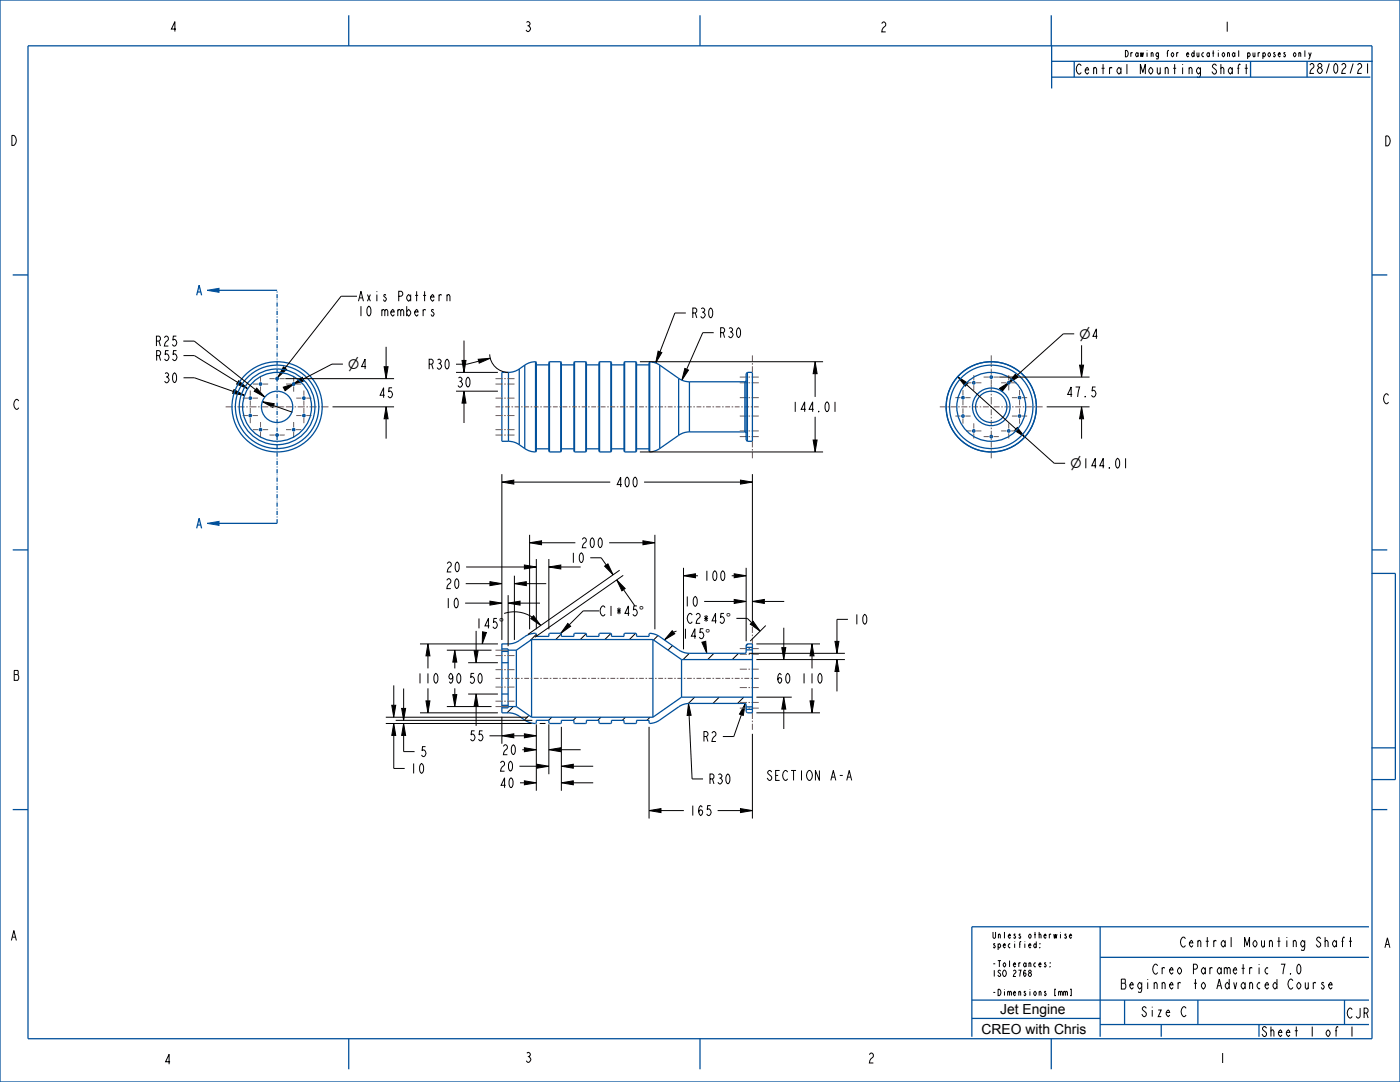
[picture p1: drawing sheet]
<svg xmlns="http://www.w3.org/2000/svg" width="559mm" height="432mm" viewBox="0 0 559 432" stroke-linecap="round" stroke-linejoin="round" font-family="sans-serif">
<path d="M82.7 208.9l4.7-.8v1.6z" fill="#00509b"/>
<path d="M82.7 208.9l4.7-.8v1.6z" fill="none" stroke="#00509b" stroke-width=".4"/>
<path d="M78.5 210.8l1-3.9 1 3.9M78.9 209.5h1.2" fill="none" stroke="#00509b" stroke-width=".51"/>
<path d="M82.7 115.9l4.7-.8v1.6z" fill="#00509b"/>
<path d="M82.7 115.9l4.7-.8v1.6z" fill="none" stroke="#00509b" stroke-width=".4"/>
<g fill="none" stroke="#00509b" stroke-width=".51">
<path d="M0 0h558.8v431.8h-558.8zM11.2 18.3h536.4v396.2h-536.4zM139.2 6.1v12.2M279.4 6.1v12.2M419.6 6.1v12.2M419.8 18.2v17.1M419.8 30.8h127.2M419.8 24.5h128.1M428.8 24.5v6.3M499.1 24.5v6.3M5.1 109.7h6.1M78.5 117.8l1-3.9 1 3.9"/>
<path d="M78.9 116.5h1.2M87.4 115.9h23.2M547.6 109.7h6.1M100.1 158.4l-.3 1M104.4 153l-.8 .6M110.1 151.1h1M116.8 153l.8 .6M121.1 158.4l.3 1M203 148.6h-2.7v27.5h2.7M203 148.6v27.5M207.3 147.3l-2.4 1.1-1.9 .2M207.3 147.3v30.2"/>
<path d="M209.5 145.7v33.3M209.5 145.7l-2.2 1.6M213.8 144.4l-2 .2-2.3 1.1M213.8 144.4v36M213.8 144.4h.1M213.8 144.4l.3 .2v35.5l-.3 .3M214.1 145.6h5M219.3 144.4l-.2 .2v35.5l.2 .3M219.3 144.4v36M219.3 144.4h4.5M223.8 144.4v36M223.8 144.4l.3 .2v35.5l-.3 .3"/>
<path d="M224.1 145.6h5M229.3 144.4l-.2 .2v35.5l.2 .3M229.3 144.4v36M229.3 144.4h4.5M233.8 144.4v36M233.8 144.4l.3 .2v35.5l-.3 .3M234.1 145.6h5M239.3 144.4l-.2 .2v35.5l.2 .3M239.3 144.4v36M239.3 144.4h4.5M243.8 144.4v36M243.8 144.4l.3 .2v35.5l-.3 .3"/>
<path d="M244.1 145.6h5M249.3 144.4l-.2 .2v35.5l.2 .3M249.3 144.4v36M249.3 144.4h4.5M253.8 144.4v36M253.8 144.4l.3 .2v35.5l-.3 .3M254.1 145.6h5M259.3 144.4l2.4 .5 1.6 .8M259.3 144.4l-.2 .2v35.5l.2 .3M259.3 144.4v36M263.3 145.7v33.3M263.3 145.7l7.6 5.3"/>
<path d="M270.9 151l1.7 .9 2.6 .5M270.9 151v22.7M275.2 152.4h22.1M275.2 152.4v20M297.3 152.4v20M297.8 151.9l-.5 .5M298.3 148.6h2v27.5h-2M298.3 148.6l-.5 .5v26.5l.5 .5M298.3 148.6v27.5M99.8 165.4l.3 .9M103.6 171.2l.8 .5M110.1 173.6h1"/>
<path d="M117.6 171.2l-.8 .5M121.4 165.4l-.3 .9M203 176.1l2.5 .5 1.8 .9M207.3 177.5l2.2 1.5M209.5 179l2.3 1.1 2 .3M214.1 179.1h5M224.1 179.1h5M234.1 179.1h5M244.1 179.1h5M254.1 179.1h5M263.3 179l-2.2 1.1-1.8 .3M270.9 173.7l-7.6 5.3"/>
<path d="M275.2 172.4l-2 .2-2.3 1.1M275.2 172.4h22.1M297.3 172.4l.5 .5M213.8 180.4h.1M219.3 180.4h4.5M229.3 180.4h4.5M239.3 180.4h4.5M249.3 180.4h4.5M5.1 219.5h6.1M87.4 208.9h23.2M547.6 219.5h6.1M547.5 228.8h9.4v82.3h-9.4"/>
<path d="M200.3 257l3.3-.1 1.9-.4 4-2.4a7.5 7.5 0 0 1 4.3-1.4l.3 1.3h5l.2-1.3h4.5l.3 1.3h5l.2-1.3h4.5l.3 1.3h5l.2-1.3h4.5l.3 1.3h5l.2-1.3h4.5l.3 1.3h5v-1l.8-.2 2.9 .9 8.6 6 3.1 1h22.8l.5-.5v-2.7l.5-.5h2v27.5h-2l-.5-.5v-2.8l-.5-.5-22.8 .1-3.1 .9-8.6 6-2.9 1-.8-.2v-1h-5l-.3 1.2h-4.5l-.2-1.2h-5l-.3 1.2h-4.5l-.2-1.2h-5l-.3 1.2h-4.5l-.2-1.2h-5l-.3 1.2h-4.5l-.2-1.2h-5v1a5.2 5.2 0 0 1-4.6-1.1l-4-2.5-1.9-.4h-3.3zM200.3 259h2.5v23.5h-2.5M200.3 260h2.5M202.8 259.5h3.3M206.1 259.5v22.5M212.2 255.2v31M212.2 255.2l-6.1 4.3M212.2 255.2h48.4M260.6 255.2v31M260.6 255.2l11.4 8M297.8 259.3h2.5M297.8 258.3h2.5"/>
<path d="M200.3 277h2.5M200.3 264.5h2.5M272 278.2h28.3M272 263.2h28.3M272 263.2v15M272 278.2l-11.4 8M200.3 281.5h2.5M202.8 282h3.3M206.1 282l6.1 4.2M212.2 286.2h48.4M297.8 283.1h2.5M297.8 282.1h2.5"/>
<path d="M547.5 298.4h9.4M5.1 323.1h6.1M547.6 323.1h6.1M439.1 369.9v43.8M546.4 369.9h-158.5v43.8M387.9 399.1h158.5M439.1 382h107.3M448.9 399.1v9.8M478.1 399.1v9.8M536.7 399.1v9.8M139.2 414.5v12.2M279.4 414.5v12.2"/>
<path d="M387.9 406.4h51.2M419.6 414.5v12.2M439.1 408.9h107.3M463.5 408.9v4.8"/>
<circle cx="99.9" cy="158.9" r=".5"/>
<circle cx="104" cy="153.3" r=".5"/>
<circle cx="110.6" cy="151.1" r=".5"/>
<circle cx="117.2" cy="153.3" r=".5"/>
<circle cx="121.3" cy="158.9" r=".5"/>
<circle cx="384.4" cy="158.7" r=".5"/>
<circle cx="388.7" cy="152.8" r=".5"/>
<circle cx="395.7" cy="150.5" r=".5"/>
<circle cx="402.6" cy="152.8" r=".5"/>
<circle cx="406.9" cy="158.7" r=".5"/>
<circle cx="99.9" cy="165.8" r=".5"/>
<circle cx="104" cy="171.5" r=".5"/>
<circle cx="110.6" cy="162.4" r="18"/>
<circle cx="110.6" cy="162.4" r="16.6"/>
<circle cx="110.6" cy="162.4" r="13.8"/>
<circle cx="110.6" cy="162.4" r="15.1"/>
<circle cx="110.6" cy="162.4" r="6.3"/>
<circle cx="110.6" cy="173.6" r=".5"/>
<circle cx="117.2" cy="171.5" r=".5"/>
<circle cx="121.3" cy="165.8" r=".5"/>
<circle cx="384.4" cy="166" r=".5"/>
<circle cx="388.7" cy="172" r=".5"/>
<circle cx="395.7" cy="162.4" r="18"/>
<circle cx="395.7" cy="162.4" r="16.6"/>
<circle cx="395.7" cy="162.4" r="13.8"/>
<circle cx="395.7" cy="162.4" r="7.5"/>
<circle cx="395.7" cy="162.4" r="6.3"/>
<circle cx="395.7" cy="174.2" r=".5"/>
<circle cx="402.6" cy="172" r=".5"/>
<circle cx="406.9" cy="166" r=".5"/>
</g>
<path d="M110.6 208.9v-93" fill="none" stroke="#00509b" stroke-width=".51" stroke-dasharray="1.7 .5 .2 .3 .2 .5" stroke-linecap="butt"/>
<g fill="none" stroke="#000" stroke-width=".4">
<path d="M523.4 21l-.5 1.5M142.5 118.2h-6.4l-22.3 28.7M73.2 136.1h4.3l24.5 19.4M154.1 138.4v7.9M185.2 135.9v7.9M273.7 124.9h-4.3l-6 15.5M284.9 132.8h-4.4l-6.4 14.6M428.8 133.2h-4.4l-18.6 16.7M431.7 137.8v7.9M438 134.2h-1.8l1.4-3v4M73.2 141.9h4.4l17.3 10.7M73.3 150.8h4.3l15.5 5.4"/>
<path d="M93.4 155.5l4.2 2.3-4.7-.8zM95.3 151.9l3.6 3.2-4.5-1.8zM102.5 154.9l3.2 3.6-4.2-2.4zM113.1 154.5l4.6-1.5-3.9 2.9zM113.1 146.4l1.3 1-3.6 3.3zM113.9 151.1h43.4M116.8 153.5l3.8-2.9 .8 1.4zM136.9 145.3h-4.4l-11.5 6M146.1 146.3h-1.8l1.4-3v4M153.3 146.3h1.6l-.8 4.8zM182 156.1h16.7M182 148.6h16.7"/>
<path d="M184.4 143.8h1.6l-.8 4.8zM185.2 156.1l.8 4.8h-1.6zM190.9 143.4l4.8-.4-4.4 1.9zM191.1 144.1l-4.7 1.2h-4.4M195.5 141.4a7.5 7.5 0 0 0 7.5 7.2M255.4 144.4h73.1M262.7 140.1l1.5 .6-2.5 4.2zM273.4 147l1.4 .7-2.6 4zM325.4 144.4l.7 4.7h-1.5zM325.4 149.1v9.3M382.2 150.3l4.1 2.6-1 1.2zM385.8 153.5l19.7 17.7"/>
<path d="M398.8 150.5h36.1M398.9 155l4.1-2.6-3 3.8zM405.3 149.3l1 1.2-4 2.6zM430.9 145.7h1.6l-.8 4.8zM104.7 160.3l4.8 .8-.6 1.5zM109.2 161.9l7.5 2.6M132.7 162.4h24.6M154.1 162.4l.8 4.7h-1.6zM154.1 167.1v8M185.2 160.9v7.9M324.6 175.6h1.5l-.7 4.8zM325.4 166.3v9.3"/>
<path d="M406 170.6l3.1 3.8-4.1-2.6zM409.1 174.4l11.7 10.5h4.3M417.8 162.4h17.1M431.7 162.4l.8 4.7h-1.6zM431.7 167.1v8M200.3 192.4l4.8-.8v1.6zM200.3 189.2v66.2M205.1 192.4h38.5M255.4 180.4h73.1M257.1 192.4h38.5M295.6 191.6l4.7 .8-4.7 .8zM300.3 189.2v59.4"/>
<path d="M211.4 216.6l4.8-.8v1.6zM211.4 213.4v37.7M216.2 216.6h13.4M243.1 216.6h13.5M256.6 215.8l4.8 .8-4.8 .8zM261.4 213.4v37.7M185.9 232.9h9.7M186.1 226.3h23.2M195.6 232.1l4.7 .8-4.7 .8zM195.6 239.9l4.7 .8-4.7 .8zM202.8 237.5v20.4M205.3 232.9l4.8-.8v1.6z"/>
<path d="M205.3 229.8v25.6M209.3 225.5l4.8 .8-4.8 .8zM210.1 232.9h7.9M214.1 223.1v28M219.1 226.3l4.7-.8v1.6zM219.1 223.1v28M223.8 226.3h8M235.6 222.6h4.4l2 2.9M241.3 225.9l1.3-.9 2.1 4.4zM246.2 231.4l3.3 3.5-1.3 .9zM247.3 227.6l-36.5 25.6M248.8 229.6l-35.3 24.7"/>
<path d="M248.9 235.3l4.5 6.5M272.8 229.8l4.8-.8v1.6zM272.8 226.6v32.5M277.6 229.8h1M292.1 229.8h1M293.1 239.2l4.7 .8-4.7 .8zM293.1 229l4.7 .8-4.7 .8zM297.8 226.6v29.3M167.6 257h31.1M170.8 257l.8 4.7h-1.6zM178.4 259.5h17.8M181.5 259.5l.8 4.7h-1.6z"/>
<path d="M185.7 240.7h9.9M189.2 259.7h1.6l-.8 4.8zM190 251.8v7.9M192.6 252.1l1.6 .3-1.7 4.6zM200.4 257l-.1 .1M201.2 244.8a12.8 12.8 0 0 1 11.2 1.5M202.8 240.7l4.8-.8v1.6zM207.6 240.7h7.9M213 245.7l2.8 3.9-3.9-2.7zM214.1 253.2l-2.5 2.4M224.1 253l-2.3 2.2M226.6 248.8l1.2 1.1-4 2.8z"/>
<path d="M234 252.9l-2.4 2.3M239.1 243.8h-6.3l-5.6 5.6M243.9 252.8l-2.5 2.4M253.7 252.7l-2.5 2.5M262.6 253.6l-1.7 1.8M268.3 251.7l1 1.2-4.1 2.5zM268.4 257.6l-1.8 1.8M270 251.9l-1.2 .4M280.1 256.3l1.6-.4 .4 4.8zM281.1 240h12M293.9 246.8h4.4l1.7 1.7M298.5 257l-.7 .7"/>
<path d="M299.5 249.1l1.1-1.1 2.8 3.9zM300.3 240l4.8-.8v1.6zM301.9 257h25.4M305.1 240h7.9M305.6 249.6l-6.2 6.3M312.1 258.5h1.5l-.8 4.7zM312.8 250.5v8M324.1 257l.8 4.7h-1.6zM333.3 256h1.6l-.8 4.7zM338.4 247.2h-4.3v8.8M157.2 273.5v8M161.1 274.8v7.9"/>
<path d="M170 279.7h1.6l-.8 4.8zM170.8 261.7v5.1M170.8 274.7v5M180.7 277.2h1.6l-.8 4.8zM181.5 264.2v2.6M181.5 274.7v2.5M186.9 277h11.8M186.9 264.5h11.8M190 277l.8 4.7h-1.6zM202.8 264.4v.1M275.2 260.7l-2.5 2.5M277.3 278.2l-2.5 2.5"/>
<path d="M285 260.7l-2.5 2.5M287.1 278.2l-2.5 2.5M294.8 260.7l-2.5 2.5M296.9 278.2l-2.5 2.5M298.9 260.7h38.3M301.9 278.2h14.1M301.9 263.2h35.3M312.8 278.2l.8 4.8h-1.5zM323.3 279.7h1.6l-.8 4.8zM324.1 261.7v5.1M324.1 274.7v5M334.1 263.2l.8 4.8h-1.6z"/>
<path d="M334.1 268v7.9M154 288.7h58.2M154 286.2h56.6M156.4 281.5h1.6l-.8 4.7zM157.2 288.7l.8 4.8h-1.6zM157.2 293.5v13.2h4.3M157.9 287.5h54.6M160.3 282.7h1.6l-.8 4.8zM161.1 288.7l.8 4.8h-1.6zM161.1 293.5v6.5h4.4M167.6 284.5h31.1M178.4 282h17.8"/>
<path d="M190 281.7v8M195.4 293.6h4.9M200.3 293.6l4.8-.8v1.6zM200.3 286.1v10.7M204.9 282l-2.5 2.5M205.1 293.6h4.2M208.5 299.2h.8M209.3 298.4l4.8 .8-4.8 .8zM209.3 292.8l4.8 .8-4.8 .8zM211.1 285.5l-1.7 1.8M214.1 289.1v26.5M215.4 288.7h2.3"/>
<path d="M219.1 299.2l4.7-.8v1.6zM219.1 289.1v19.9M220.2 286.2l-1.2 1.3M223.8 299.2h8M224.1 290.1v25.5M230 286.2l-1.2 1.3M239.8 286.2l-1.2 1.3M249.7 286.2l-1.3 1.3M259.1 290.1v36.6M259.5 286.2l-1.3 1.3M274.8 280.7l1 4.8h-1.5zM275.1 285.5l1.1 25.4h4.4"/>
<path d="M295.9 285.2l-3 8.7h-4.4M297.5 280.8l-.8 4.7-1.5-.5zM300.3 292.9v33.8M301.9 284.5h25.4M312.8 283v7.9M207.3 305.8h7M207.5 312.4h1.8M209.3 311.6l4.8 .8-4.8 .8zM214.3 305l4.8 .8-4.8 .8zM224.1 305.8l4.7-.8v1.6zM224.1 312.4l4.7-.8v1.6zM228.8 312.4h8"/>
<path d="M228.8 305.8h8M259.1 323.5l4.7-.8v1.6zM263.8 323.5h9.1M286.4 323.5h9.2M295.6 322.7l4.7 .8-4.7 .8z"/>
</g>
<g fill="#000">
<path d="M93.4 155.5l4.2 2.3-4.7-.8zM95.3 151.9l3.6 3.2-4.5-1.8zM102.5 154.9l3.2 3.6-4.2-2.4zM113.1 146.4l1.3 1-3.6 3.3zM116.8 153.5l3.8-2.9 .8 1.4zM113.1 154.5l4.6-1.5-3.9 2.9zM153.3 146.3h1.6l-.8 4.8zM185.2 156.1l.8 4.8h-1.6zM184.4 143.8h1.6l-.8 4.8zM190.9 143.4l4.8-.4-4.4 1.9zM262.7 140.1l1.5 .6-2.5 4.2zM273.4 147l1.4 .7-2.6 4z"/>
<path d="M325.4 144.4l.7 4.7h-1.5zM382.2 150.3l4.1 2.6-1 1.2zM405.3 149.3l1 1.2-4 2.6zM398.9 155l4.1-2.6-3 3.8zM430.9 145.7h1.6l-.8 4.8zM104.7 160.3l4.8 .8-.6 1.5zM154.1 162.4l.8 4.7h-1.6zM406 170.6l3.1 3.8-4.1-2.6zM431.7 162.4l.8 4.7h-1.6zM200.3 192.4l4.8-.8v1.6zM295.6 191.6l4.7 .8-4.7 .8zM324.6 175.6h1.5l-.7 4.8z"/>
<path d="M211.4 216.6l4.8-.8v1.6zM256.6 215.8l4.8 .8-4.8 .8zM195.6 232.1l4.7 .8-4.7 .8zM205.3 232.9l4.8-.8v1.6zM209.3 225.5l4.8 .8-4.8 .8zM219.1 226.3l4.7-.8v1.6zM241.3 225.9l1.3-.9 2.1 4.4zM246.2 231.4l3.3 3.5-1.3 .9zM272.8 229.8l4.8-.8v1.6zM293.1 229l4.7 .8-4.7 .8zM170.8 257l.8 4.7h-1.6zM181.5 259.5l.8 4.7h-1.6z"/>
<path d="M192.6 252.1l1.6 .3-1.7 4.6zM195.6 239.9l4.7 .8-4.7 .8zM202.8 240.7l4.8-.8v1.6zM213 245.7l2.8 3.9-3.9-2.7zM226.6 248.8l1.2 1.1-4 2.8zM268.3 251.7l1 1.2-4.1 2.5zM293.1 239.2l4.7 .8-4.7 .8zM300.3 240l4.8-.8v1.6zM299.5 249.1l1.1-1.1 2.8 3.9zM324.1 257l.8 4.7h-1.6zM190 277l.8 4.7h-1.6zM189.2 259.7h1.6l-.8 4.8z"/>
<path d="M280.1 256.3l1.6-.4 .4 4.8zM312.8 278.2l.8 4.8h-1.5zM312.1 258.5h1.5l-.8 4.7zM334.1 263.2l.8 4.8h-1.6zM333.3 256h1.6l-.8 4.7zM157.2 288.7l.8 4.8h-1.6zM156.4 281.5h1.6l-.8 4.7zM161.1 288.7l.8 4.8h-1.6zM160.3 282.7h1.6l-.8 4.8zM170 279.7h1.6l-.8 4.8zM180.7 277.2h1.6l-.8 4.8zM200.3 293.6l4.8-.8v1.6z"/>
<path d="M209.3 298.4l4.8 .8-4.8 .8zM209.3 292.8l4.8 .8-4.8 .8zM219.1 299.2l4.7-.8v1.6zM274.8 280.7l1 4.8h-1.5zM297.5 280.8l-.8 4.7-1.5-.5zM323.3 279.7h1.6l-.8 4.8zM209.3 311.6l4.8 .8-4.8 .8zM214.3 305l4.8 .8-4.8 .8zM224.1 305.8l4.7-.8v1.6zM224.1 312.4l4.7-.8v1.6zM259.1 323.5l4.7-.8v1.6zM295.6 322.7l4.7 .8-4.7 .8z"/>
</g>
<g fill="none" stroke="#785055" stroke-width=".4">
<path d="M96.9 158.9h2.1M99.6 158.9h.6M99.9 155.8v2.1M99.9 158.6v.6M99.9 159.8v2.1M100.8 158.9h2.1M100.9 153.3h2.1M103.7 153.3h.6M104 150.2v2.1M104 152.9v.7M104 154.2v2.1M104.9 153.3h2.1"/>
<path d="M107.6 151.1h2M110.3 151.1h.6M111.5 151.1h2.1M114.2 153.3h2.1M116.9 153.3h.6M117.2 150.2v2.1M117.2 152.9v.7M117.2 154.2v2.1M118.2 153.3h2.1M118.3 158.9h2M121 158.9h.6M121.3 155.8v2.1"/>
<path d="M121.3 158.6v.6M121.3 159.8v2.1M122.2 158.9h2.1M197.8 158.9h2.8M197.8 153.3h2.8M197.8 151.1h2.8M201.3 158.9h.6M201.3 153.3h.6M201.3 151.1h.6M202.5 158.9h2.9M202.5 153.3h2.9M202.5 151.1h2.9"/>
<path d="M295.3 158.7h2.8M295.3 152.8h2.8M295.3 150.5h2.8M298.8 158.7h.6M298.8 152.8h.6M298.8 150.5h.6M300 158.7h2.9M300 152.8h2.9M300 150.5h2.9M300.3 141.8v2.5M300.3 144.9v.6M300.3 146.2v2.4"/>
<path d="M381.3 158.7h2.1M384 158.7h.7M384.4 155.7v2M384.4 158.4v.6M384.4 159.6v2.1M385.3 158.7h2.1M385.6 152.8h2.1M388.4 152.8h.6M388.7 149.7v2.1M388.7 152.4v.7M388.7 153.7v2.1M389.6 152.8h2.1"/>
<path d="M392.6 150.5h2.1M395.3 150.5h.7M395.7 141.8v4.7M395.7 147.1v2.4M395.7 150.2v.6M395.7 151.4v5.1M395.7 157.2v.6M395.7 158.4v3M396.6 150.5h2.1M399.6 152.8h2.1M402.3 152.8h.6M402.6 149.7v2.1"/>
<path d="M402.6 152.4v.7M402.6 153.7v2.1M403.6 152.8h2.1M403.9 158.7h2.1M406.6 158.7h.7M406.9 155.7v2M406.9 158.4v.6M406.9 159.6v2.1M407.9 158.7h2.1M90.1 162.4h2.8M93.5 162.4h.7M94.8 162.4h2.8"/>
<path d="M96.9 165.8h2.1M98.3 162.4h.6M99.5 162.4h2.9M99.6 165.8h.6M99.9 162.8v2.1M99.9 165.5v.7M99.9 166.8v2.1M100.8 165.8h2.1M100.9 171.5h2.1M103 162.4h.6M103.7 171.5h.6M104 168.4v2.1"/>
<path d="M104 171.1v.7M104 172.4v2.1M104.3 162.4h2.8M104.9 171.5h2.1M107.6 173.6h2M107.7 162.4h5.8M110.3 173.6h.6M111.5 173.6h2.1M114.1 162.4h2.8M114.2 171.5h2.1M116.9 171.5h.6M117.2 168.4v2.1"/>
<path d="M117.2 171.1v.7M117.2 172.4v2.1M117.6 162.4h.6M118.2 171.5h2.1M118.3 165.8h2M118.8 162.4h2.9M121 165.8h.6M121.3 162.8v2.1M121.3 165.5v.7M121.3 166.8v2.1M122.2 165.8h2.1M122.3 162.4h.6"/>
<path d="M123.6 162.4h2.8M127 162.4h.7M128.3 162.4h2.8M197.8 162.4h1.9M197.8 173.6h2.8M197.8 171.5h2.8M197.8 165.8h2.8M200.3 162.4h.7M201.3 173.6h.6M201.3 171.5h.6M201.3 165.8h.6M201.6 162.4h1.9"/>
<path d="M202.5 173.6h2.9M202.5 171.5h2.9M202.5 165.8h2.9M204.2 162.4h.6M205.4 162.4h1.9M208 162.4h.6M209.2 162.4h2M211.8 162.4h.6M213.1 162.4h1.9M215.6 162.4h.6M216.9 162.4h1.9M219.4 162.4h.7"/>
<path d="M220.7 162.4h1.9M223.3 162.4h.6M224.5 162.4h1.9M227.1 162.4h.6M228.3 162.4h2M230.9 162.4h.6M232.2 162.4h1.9M234.7 162.4h.7M236 162.4h1.9M238.5 162.4h.7M239.8 162.4h1.9M242.4 162.4h.6"/>
<path d="M243.6 162.4h1.9M246.2 162.4h.6M247.4 162.4h2M250 162.4h.6M251.3 162.4h1.9M253.8 162.4h.7M255.1 162.4h1.9M257.6 162.4h.7M258.9 162.4h1.9M261.5 162.4h.6M262.7 162.4h2M265.3 162.4h.6"/>
<path d="M266.5 162.4h2M269.1 162.4h.6M270.4 162.4h1.9M272.9 162.4h.7M274.2 162.4h1.9M276.7 162.4h.7M278 162.4h1.9M280.6 162.4h.6M281.8 162.4h2M284.4 162.4h.6M285.7 162.4h1.9M288.2 162.4h.6"/>
<path d="M289.5 162.4h1.9M292 162.4h.7M293.3 162.4h1.9M295.3 174.2h2.8M295.3 172h2.8M295.3 166h2.8M295.8 162.4h.7M297.1 162.4h1.9M298.8 174.2h.6M298.8 172h.6M298.8 166h.6M299.7 162.4h.6"/>
<path d="M300 174.2h2.9M300 172h2.9M300 166h2.9M300.3 176.1v2.5M300.3 179.2v.6M300.9 162.4h2M375.1 162.4h2.4M378.1 162.4h.7M379.4 162.4h2.4M381.3 166h2.1M382.4 162.4h.7M383.7 162.4h2.4"/>
<path d="M384 166h.7M384.4 163v2.1M384.4 165.7v.6M384.4 167v2.1M385.3 166h2.1M385.6 172h2.1M386.7 162.4h.7M388 162.4h2.4M388.4 172h.6M388.7 168.9v2.1M388.7 171.7v.6M388.7 172.9v2.1"/>
<path d="M389.6 172h2.1M391 162.4h.7M392.3 162.4h2.4M392.6 174.2h2.1M395.3 174.2h.7M395.3 162.4h.7M395.7 162v.7M395.7 163.3v2.4M395.7 166.3v.7M395.7 167.6v2.4M395.7 170.6v.7M395.7 171.9v2.4"/>
<path d="M395.7 174.9v.7M395.7 176.2v2.4M395.7 179.2v.7M396.6 174.2h2.1M396.6 162.4h2.4M399.6 172h2.1M399.6 162.4h.7M400.9 162.4h2.4M402.3 172h.6M402.6 168.9v2.1M402.6 171.7v.6M402.6 172.9v2.1"/>
<path d="M403.6 172h2.1M403.9 166h2.1M403.9 162.4h.7M405.2 162.4h2.4M406.6 166h.7M406.9 163v2.1M406.9 165.7v.6M406.9 167v2.1M407.9 166h2.1M408.2 162.4h.7M409.5 162.4h2.4M412.5 162.4h.7"/>
<path d="M413.8 162.4h2.4M300.3 180.5v2.4M395.7 180.5v2.4M197.8 259.5h5M295.3 258.8h2.8M298.8 258.8h.6M300 258.8h2.9M300.3 250.2v2.4M300.3 253.3v.6M300.3 254.5v2.5M197.8 270.7h1.9M197.8 279.8h2.8"/>
<path d="M197.8 274.2h2.8M197.8 267.2h2.8M197.8 261.6h2.8M200.3 270.7h.7M201.3 279.8h.6M201.3 274.2h.6M201.3 267.2h.6M201.3 261.6h.6M201.6 270.7h1.9M202.5 279.8h2.9M202.5 274.2h2.9M202.5 267.2h2.9"/>
<path d="M202.5 261.6h2.9M204.2 270.7h.6M205.4 270.7h1.9M208 270.7h.6M209.2 270.7h2M211.8 270.7h.6M213.1 270.7h1.9M215.6 270.7h.6M216.9 270.7h1.9M219.4 270.7h.7M220.7 270.7h1.9M223.3 270.7h.6"/>
<path d="M224.5 270.7h1.9M227.1 270.7h.6M228.3 270.7h2M230.9 270.7h.6M232.2 270.7h1.9M234.7 270.7h.7M236 270.7h1.9M238.5 270.7h.7M239.8 270.7h1.9M242.4 270.7h.6M243.6 270.7h1.9M246.2 270.7h.6"/>
<path d="M247.4 270.7h2M250 270.7h.6M251.3 270.7h1.9M253.8 270.7h.7M255.1 270.7h1.9M257.6 270.7h.7M258.9 270.7h1.9M261.5 270.7h.6M262.7 270.7h2M265.3 270.7h.6M266.5 270.7h2M269.1 270.7h.6"/>
<path d="M270.4 270.7h1.9M272.9 270.7h.7M274.2 270.7h1.9M276.7 270.7h.7M278 270.7h1.9M280.6 270.7h.6M281.8 270.7h2M284.4 270.7h.6M285.7 270.7h1.9M288.2 270.7h.6M289.5 270.7h1.9M292 270.7h.7"/>
<path d="M293.3 270.7h1.9M295.3 274.4h2.8M295.3 267.1h2.8M295.3 261.1h2.8M295.8 270.7h.7M297.1 270.7h1.9M298.8 274.4h.6M298.8 267.1h.6M298.8 261.1h.6M299.7 270.7h.6M300 274.4h2.9M300 267.1h2.9"/>
<path d="M300 261.1h2.9M300.9 270.7h2M197.8 282h5M295.3 282.6h2.8M295.3 280.3h2.8M298.8 282.6h.6M298.8 280.3h.6M300 282.6h2.9M300 280.3h2.9M300.3 284.5v2.4M300.3 287.6v.6M300.3 288.8v2.5"/>
</g>
<g font-size="5.5">
<text x="430.8" y="135.2">⌀</text>
<text x="138.9" y="147.3">⌀</text>
<text x="427.1" y="186.9">⌀144.01</text>
<text x="427.1" y="186.9">⌀</text>
<text x="255" y="245.8">°</text>
<text x="199.1" y="250.8">°</text>
<text x="289.8" y="248.8">°</text>
<text x="281.5" y="254.9">°</text>
<text x="399.2" y="404.6">Jet Engine</text>
<text x="391.8" y="412.6">CREO with Chris</text>
</g>
<g font-size="5.2">
<text x="67.6" y="12.6">4</text>
<text x="209.2" y="12.6">3</text>
<text x="351.1" y="12.7">2</text>
<text x="488.2" y="12.6">1</text>
<text x="429.2" y="29.6">Central Mounting Shaft</text>
<text x="3.9" y="58">D</text>
<text x="552.3" y="58.2">D</text>
<text x="142.5" y="120.2">Axis Pattern</text>
<text x="142.5" y="126.2">10 members</text>
<text x="275.7" y="126.9">R30</text>
<text x="286.8" y="134.8">R30</text>
<text x="61.6" y="138.1">R25</text>
<text x="61.7" y="143.9">R55</text>
<text x="170.5" y="147.3">R30</text>
<text x="64.9" y="152.7">30</text>
<text x="182" y="154.5">30</text>
<text x="150.9" y="158.7">45</text>
<text x="425.4" y="158.4">47.5</text>
<text x="551.8" y="161.1">C</text>
<text x="5.1" y="163.4">C</text>
<text x="315.8" y="164.3">144.01</text>
<text x="245.6" y="194.4">400</text>
<text x="231.6" y="218.6">200</text>
<text x="227.3" y="224.6">10</text>
<text x="177.7" y="228.3">20</text>
<text x="280.6" y="231.8">100</text>
<text x="177.6" y="234.9">20</text>
<text x="177.3" y="242.7">10</text>
<text x="239.1" y="245.8">C1*45°</text>
<text x="272.7" y="242">10</text>
<text x="189.6" y="250.8">145°</text>
<text x="273.9" y="248.8">C2*45°</text>
<text x="340.4" y="249.2">10</text>
<text x="272" y="254.9">145°</text>
<text x="5.1" y="271.5">B</text>
<text x="166" y="272.7">110</text>
<text x="178.4" y="272.7">90</text>
<text x="186.9" y="272.7">50</text>
<text x="309.7" y="272.7">60</text>
<text x="319.3" y="272.7">110</text>
<text x="187" y="295.6">55</text>
<text x="280.2" y="295.9">R2</text>
<text x="167.5" y="301.9">5</text>
<text x="200.1" y="301.2">20</text>
<text x="163.5" y="308.7">10</text>
<text x="199" y="307.8">20</text>
<text x="306.3" y="311.4">SECTION A-A</text>
<text x="199.2" y="314.4">40</text>
<text x="282.6" y="312.8">R30</text>
<text x="274.9" y="325.5">165</text>
<text x="3.9" y="375.3">A</text>
<text x="470.8" y="378">Central Mounting Shaft</text>
<text x="552.2" y="378.2">A</text>
<text x="460.4" y="388.8">Creo Parametric 7.0</text>
<text x="448.1" y="394.7">Beginner to Advanced Course</text>
<text x="455.2" y="405.7">Size C</text>
<text x="537.3" y="406.3">CJR</text>
<text x="65.3" y="424.7">4</text>
<text x="209.3" y="424">3</text>
<text x="346.2" y="424.2">2</text>
<text x="486.4" y="424.2">1</text>
</g>
<g font-size="5.2" fill="#00509b">
<text x="522" y="29.3">28/02/21</text>
<text x="503.1" y="413.7">Sheet 1 of 1</text>
</g>
<g font-size="3.3">
<text x="448.7" y="22.7">Drawing for educational purposes only</text>
<text x="395.8" y="374.5">Unless otherwise</text>
<text x="395.8" y="378.3">specified:</text>
<text x="395.8" y="385.9">-Tolerances:</text>
<text x="395.8" y="389.7">ISO 2768</text>
<text x="395.8" y="397.3">-Dimensions [mm]</text>
</g>
</svg>
